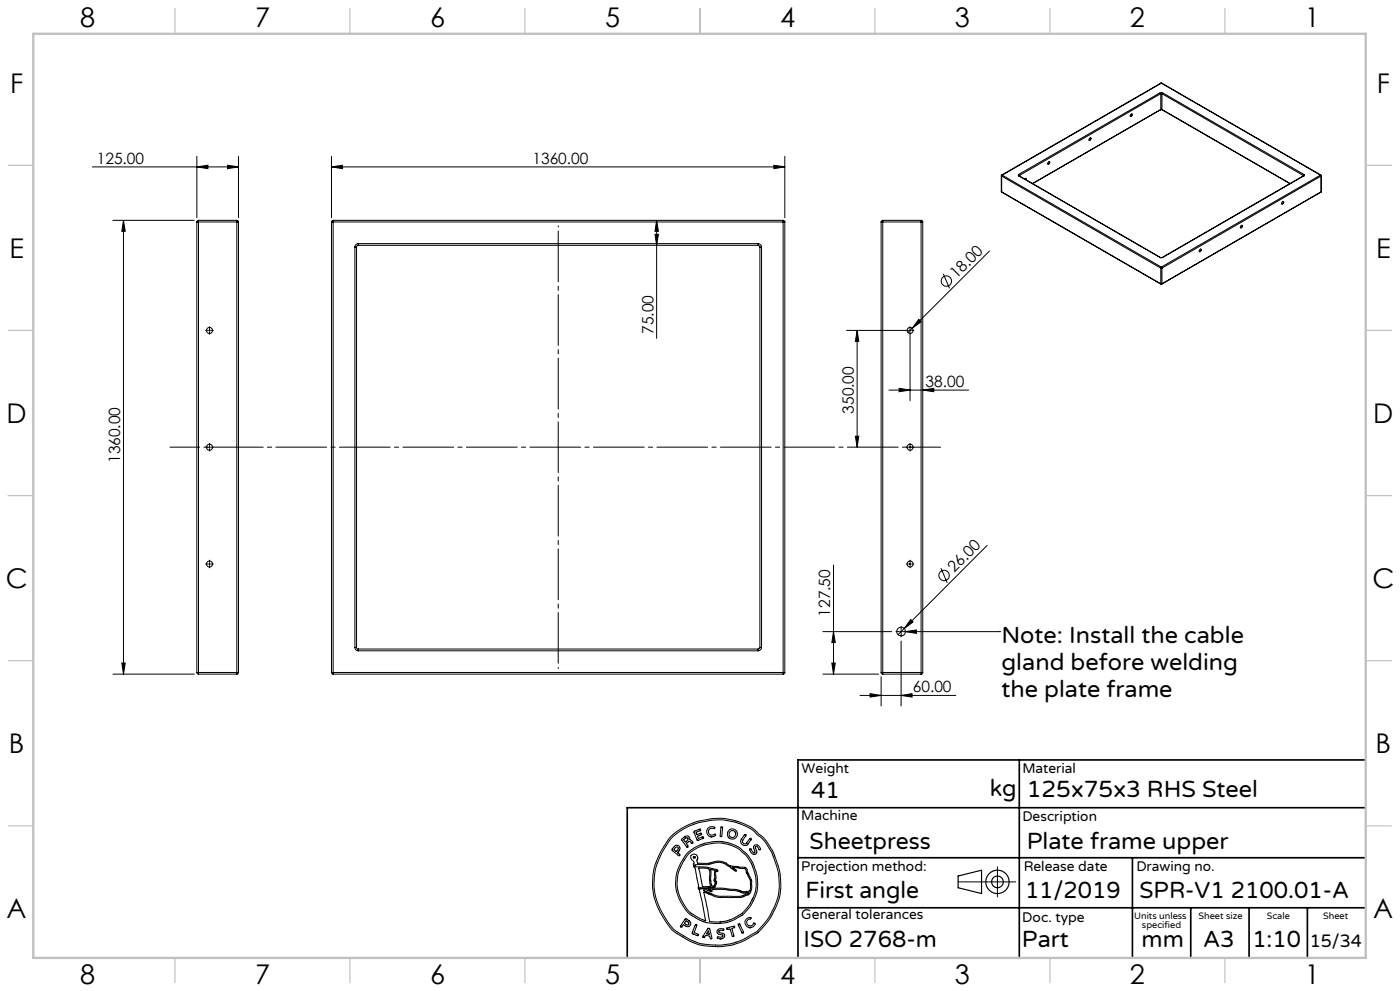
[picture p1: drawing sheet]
<svg xmlns="http://www.w3.org/2000/svg" width="420mm" height="297mm" viewBox="0 0 420 297" stroke-linecap="round" stroke-linejoin="round" font-family="sans-serif">
<g fill="none" stroke="#000" stroke-width=".3">
<path d="M339.2 34.4a.33 .33 0 0 1 .5-.1 .33 .33 0 0 1-.2 .5l-.4 .1zM339.5 34.1l-.1 .6-.3 .2M348.1 27.8h.7M348.1 27.8l.1 .3M348.1 27.8l-42.5 24.5M348.2 32.9h.4M348.2 32.9l-38.4 22.1M348.2 28.1h.4M348.2 32.8h.4M348.2 32.8v.1M348.2 28.1v4.7M348.2 28.1l-42.4 24.5"/>
<path d="M348.2 32.8l-38.5 22.2M348.3 24.9h.2M348.3 24.9h.1M348.3 24.9l-47.8 27.6M348.4 24.9l47.7 27.6M348.4 24.9l-47.7 27.6M348.5 24.9h-.1M348.5 24.9l47.7 27.6M348.6 32.8v.1M348.6 28.1v4.7M348.6 28.1l42.4 24.5M348.6 32.8l38.4 22.2"/>
<path d="M348.6 32.9l38.4 22.1M348.8 27.8l-.2 .3M348.8 27.8l42.4 24.5M27.7 50h43.8M59.1 50l3.3-.5v1zM59.1 46.8v18.5M68.3 49.5l3.2 .5-3.2 .5zM71.5 46.8v18.5M99.4 50l3.4-.5v1zM99.4 46.8v18.5M99.4 50h136M232.2 49.5l3.2 .5-3.2 .5z"/>
<path d="M235.4 46.8v18.5M300.4 57.4l.1 .2M300.4 52.7l.1 .1M300.4 57.4l.1 .1M300.4 52.7v4.7M300.5 57.5v.1M300.5 52.8l47.7 27.6M300.5 57.5l47.7 27.6M300.5 52.8v4.7M300.5 52.5l-.1 .2M300.5 52.5h.2M300.5 57.6l47.8 27.6"/>
<path d="M300.7 52.5l-.2 .3M300.7 52.5l47.7 27.5M305.6 52.3v.4M305.6 52.3l.2 .3M305.6 52.7l42.5 24.5M305.7 52.7h.1M305.7 52.7h-.1M305.7 52.7l42.5 24.5M305.8 52.6l-.1 .1M305.8 52.6v.1M307.3 53.6l.5-.1 .1 .4M307.5 53.5h-.1"/>
<path d="M307.7 53.5l.1 .4M314.5 48.6a.33 .33 0 0 1 .5 0 .33 .33 0 0 1-.3 .5l-.3 .1zM314.8 48.4l-.1 .5-.3 .3M326.8 41.4l.2-.1a.32 .32 0 0 1 .2 .5 .32 .32 0 0 1-.5 0zM327.2 41.3v.4l-.5 .3M391 52.6l.1 .1M391 52.6v.1M391.1 52.7h.1M391.1 52.7l-42.5 24.5M391.2 52.3v.4M391.2 52.3l-.2 .3M391.2 52.7l-42.4 24.5"/>
<path d="M396.1 52.5l.2 .3M396.1 52.5l-47.7 27.5M396.2 52.5l.2 .2M396.2 52.5h-.1M396.2 57.6l-47.7 27.6M396.3 57.5l-.1 .1M396.3 52.8l-47.7 27.6M396.3 52.8v4.7M396.3 57.5l-47.7 27.6M396.4 57.4l-.2 .2M396.4 52.7l-.1 .1M396.4 57.4l-.1 .1"/>
<path d="M396.4 52.7v4.7M33.9 66h24.4M37 66l.6 3.3h-1.1zM37 66v136M59.1 66.5h.4M59.1 66.5v135M59.5 66v.5M59.5 66l-.4 .5M59.5 66h11.5M59.5 66.5h11.5M59.5 66.5v135M71 66.5h.5"/>
<path d="M71 66v.5M71 66l.5 .5M71 66.5v135M71.5 66.5v135M99.4 66.5h.5M99.4 66.5v135M99.9 66l-.5 .5M99.9 66v.5M99.9 66h135M99.9 66.5v135M99.9 66.5h135M106.5 74h.5"/>
<path d="M106.5 74v120M107 74v120M107.5 73a1.02 1.02 0 0 0-1 1M107.5 73v.5M107.5 73.5l-.5 .5M107.5 73h119.9M107.5 73.5h119.9M196.5 70.2h1l-.5 3.3zM197 66l.5 3.3h-1zM197 66v35.4M227.4 73a1.09 1.09 0 0 1 1.1 1M227.4 73v.5"/>
<path d="M227.4 73.5l.6 .5M228 74h.5M228 74v120M228.5 74v120M234.9 66v.5M234.9 66l.5 .5M234.9 66.5h.5M234.9 66.5v135M235.4 66.5v135M264.3 66.5h.5M264.3 66.5v135M264.8 66l-.5 .5"/>
<path d="M264.8 66v.5M264.8 66h11.5M264.8 66.5h11.5M264.8 66.5v135M276.3 66v.5M276.3 66.5h.5M276.3 66l.5 .5M276.3 66.5v135M276.8 66.5v135M296.8 75.2l-24.4 24.5M348.1 77.2h.7M348.1 77.2h.1"/>
<path d="M348.2 77.2h.4M348.6 77.2h.2M359.9 74.8l.1-.1a.38 .38 0 0 1 .4 .5 .38 .38 0 0 1-.5 .3l-.2-.3zM360.2 74.6v.6l-.4 .2M372.3 67.7a.32 .32 0 0 1 .5 0 .32 .32 0 0 1-.3 .5h-.4zM372.6 67.5l-.1 .5-.4 .3M384.7 60.5l.1-.1a.39 .39 0 0 1 .3 .5 .39 .39 0 0 1-.5 .3zM385 60.4v.4l-.5 .3M61.7 99h.6M62.6 99h.5M62.9 97.9v.6M62.9 98.8v.5"/>
<path d="M62.9 99.6v.6M63.4 99h.6M254 99h17.7M257.1 99l.5 3.3h-1zM257.1 99v35M271.9 99h.6M272.8 99h.5M273 97.9v.6M273 98.8v.5M273 99.6v.6M273.5 99h.7M275.6 95.7l.8 .7-2.8 2z"/>
<path d="M283 82.1l1.9 4.3M348.2 80.4h.4M348.2 85.1h.4M348.2 85.1l.1 .1M348.2 80.4v4.7M348.3 85.2h.2M348.4 80l-.2 .4M348.4 80l.2 .4M348.6 85.1l-.1 .1M348.6 80.4v4.7M266.7 116.9h23.9M269.7 116.4l3.3 .5-3.3 .5z"/>
<path d="M273 100.3v19.8M276.8 116.9l3.3-.5v1zM61.7 134h.6M62.6 134h.5M62.9 132.9v.6M62.9 133.8v.5M62.9 134.5v.7M63.4 134h.6M256.6 130.7h1l-.5 3.3zM271.9 134h.6M272.8 134h.5M273 132.9v.6"/>
<path d="M273 133.8v.5M273 134.5v.7M273.5 134h.7M61.7 169h.6M62.6 169h.5M62.9 167.9v.6M62.9 168.8v.5M62.9 169.5v.7M63.4 169h.6M250 169.3v32.7M271.9 169h.6M272.8 169h.5"/>
<path d="M273 167.9v.6M273 168.8v.5M273 169.5v.7M273.5 169h.7M282.3 170.3l1.9 4.4M296.1 163.5l-24.8 24.9M36.5 198.7h1.1l-.6 3.3zM106.5 194a1.02 1.02 0 0 0 1 1M106.5 194h.5M107 194l.5 .5M107.5 194.5v.5M107.5 195h119.9"/>
<path d="M107.5 194.5h119.9M227.4 194.5v.5M228 194h.5M228 194l-.6 .5M228.5 194a1.09 1.09 0 0 1-1.1 1M246.9 189.3h20.6M249.6 198.7h1l-.6 3.3zM250 189.3l.6 3.3h-1zM268.8 189.3h1M270.1 189.3h.5M270.3 192.1v19.5M270.3 187.7v1.1"/>
<path d="M270.3 189v.5M270.3 189.8v1M270.8 189.3h29.1M271.3 188.4l-1.9 1.8M271.6 189.3l3.3-.5v1zM273.2 185.7l.7 .7-2.6 2zM299.9 189.3h.1M33.9 202h24.4M59.1 201.5l.4 .5M59.1 201.5h.4M59.5 201.5v.5M59.5 202h11.5"/>
<path d="M59.5 201.5h11.5M71 201.5h.5M71 201.5v.5M71.5 201.5l-.5 .5M99.4 201.5h.5M99.4 201.5l.5 .5M99.9 201.5v.5M99.9 202h135M99.9 201.5h135M234.9 201.5v.5M234.9 201.5h.5M235.4 201.5l-.5 .5"/>
<path d="M246.9 202h16.7M258 208.4h28.7M261 207.9l3.3 .5-3.3 .5zM264.3 202.8v8.8M264.3 201.5h.5M264.3 201.5l.5 .5M264.8 201.5v.5M264.8 202h11.5M264.8 201.5h11.5M270.3 208.4l3.3-.5v1zM276.3 201.5v.5M276.3 201.5h.5"/>
<path d="M276.8 201.5l-.5 .5M201.2 250.8l3.2-2.5 3.4-1.6 1.8-.6 3.4-.7 3.2-.2 4.1 .6 3.3 1.2 2.4 1.4 3.1 2.6 2.7 4.1 1.5 4 .7 2.8 .2 4.3-.5 3.2-2.2 5.1-1.7 2.3-2.5 2.8-3.9 2.2-2.4 1-2.1 .6-3.7 .3-4.1-.3-2.1-.5-3-1.4-4.5-2.9-2.2-3.1-2.1-3.9-1-2.8-.4-2.8 .1-3.9 .7-3.3 2-4.3zM201.8 250.8l3.3-2.4 3.5-1.5 4.6-1.1 3.7-.1 3.6 .7 3.8 1.5 1.4 .8 3.2 2.9 2.6 3.9 1.2 3.2 .9 3.2 .2 4.2-.5 3-.9 2.6-1.3 2.6-1.2 1.7-2.9 3.3-4.1 2.3-3.4 1.2-3 .4h-2.8l-3.5-.4-2.8-1-4.2-2.5-1.7-1.4-2.3-3.4-1.7-3.3-1-3.1-.3-3.2 .3-3.7 .6-2.4 1.8-3.8zM202.4 253.6l.8-.3 .7 .6v.7l-.6 .9 .7 .6-.1 .3h-.3l-2-1.6zM202.7 254l.5-.2 .3 .4-.6 1-.7-.5zM204.5 251.4l1.2-.8h.7l.5 .5v.6l.5 .1 .5 .8-.3 .2-.7-.6-.4 .1-.6 .4 .5 .8-.3 .4-1.6-2.1zM205.1 251.6l.9-.6 .4 .3v.4l-.8 .6zM206.1 253.9h.1M206.4 256.1l1.9-1.5 3.3-1.5 3.6-.5 3.1 .4 3.1 1.3 2 1.6 1.9 2.7 .8 1.9 .7 2.7-.1 3.7-.8 2.2-1.7 2.9-1.6 1.8-3.1 1.7-1.8 .6-1.8 .2-2.4-.1a.7 .7 0 0 1-.8-.9l-1.6-8 4.5 1.7 6.9-.1 2.1-.8 .5-.7 .4-1.3v-2.2l-1.3-2.5-.1-.9-.5-.5-4.5-.5-1.7-1-1.5-.4-1.3 .1-2.1 .6h-3.2l-.2-1.1 .2-.6-.2-.7-.7-.4-.9 .2-.3 .4 .1 .6 .9 1-.1 1.4 .5 .7 1 5.3-.2 .6 .4 .5 .3 1.1 1.6 8.2-1.4-.6-3.1-1.8-.8-.7-2-3.1-1.1-3-.2-2.4 .4-2.8 1.1-2.8zM208.2 249.2l1.9-.7v.5l-1.3 .4v.3l.3 .5 1.1-.5 .3 .2-.1 .3-1.2 .4 .3 .7 1.3-.5 .2 .1v.3l-1.8 .6zM209.3 251.9h.1M212.4 248.2l.9-.4 1.1 .1-.1 .5-.9-.2-.6 .3-.3 .9 .6 .8 .8 .1 .6-.3 .2 .4-1 .4-1.2-.3-.5-1.1z"/>
<path d="M213.3 250.8h.1M216.4 247.8h.2l.2 .4-.3 2.4-.3 .2-.2-.4zM223.3 250.2l.4-.1 .1 .3-1.1 1.6 .4 .8h.7l1.2-1.6 .4 .2-1 1.6-.6 .4-1.1-.3-.5-.9 .2-.7zM224.9 254.5l.3-.1 .6 .9 .6 .2-.3-1.8 .5-.5 .8 .2 .8 1-.3 .3-.7-1h-.5l-.1 .4 .4 1.4-.6 .6-1-.5zM226.1 256h.1M299.2 259.8v9M202.9 266.9l-.2-2.4 .3-3 1.1-2.6 1.6-2.6 1.5-1.5 2.2-1.3 2-.8 2.4-.4 2.3-.1 2.3 .4 3.4 1.4 2.2 1.9 1.2 1.7 .9 1.7 1.1 3.3 .1 2.8-.2 1.8-.6 1.8-1.5 2.7-2.4 2.6-2.7 1.5-2.3 .8-2.8 .2-3.1-.3-2-.8-2.4-1.5-1.1-.8-1.7-2.6-1-2-.6-1.9M205.6 275.4l.3-.1 1.1 .9 .2 1-.4 .4-.7 .1-1.1-.6-.5 .7h-.3v-.3zM205.8 275.9l.9 .6-.1 .6-.4 .1-.9-.5zM208.6 277.2l.3-.1 .2 .3-.9 2.1 1.2 .5 .1 .2-.2 .3-1.7-.8zM210.1 266.4h.1M210.2 266.4l6.5-.2 4.2 .4 2.2 .7h.4"/>
<path d="M211 266.7h1l1.5 .5 .1-.6 3-.1 4.4 .5 2 .7 1.7-.2-.5 .4-2.1 .7h-6l-1.9-.4-3.1-1.2zM212 260.3l-2.4-.2 1.1 5.6 2.5-.1-.4-1.9 .1-2.6-.2-.7-.7-.1M212.4 278.2l.5 .2 .7 2.6-.2 .3h-.3l-.2-.7-.2-.1-1-.2-.4 .6-.4-.1zM212.5 278.9l.3 1.1-.9-.1zM212.6 266.6h-.1M212.7 266.6h.5l.1 .2zM213.1 260.6l1.4 .2v2.3l-.3 .8 .4 .7-.4 .9-.3 .1h-.3l-.3-1v-3.1zM214.8 260.9l.1 .1M214.8 261v2.2l-.2 .6 .4 .5v.4l-.5 1-.6 .3-4.1 .1 .3 .3M214.9 261l.3 .2 .2-.3-.6-.3-2.7-.7-3.5-.2-.2-.5 3.8-.1 2.5-.6 1.2-.1 1.5 .5 3.3 2.2 .2-.3-1.2-.8 3.8 .3 1.7 3.9v1.8l-.3 1.1-1.4 .2M215.2 278.8l.8-.5 1.1 .2-.1 .4-.9-.1-.5 .3 .2 .4 1.5 .5 .1 .6-.4 .6-1 .2-.8-.3 .2-.4 1 .2 .5-.3-.1-.4-1.5-.5-.2-.4zM216 276.3h.1"/>
<path d="M218.1 278.2l2.1-.7 .2 .2-.1 .3-.8 .2 .7 2.2-.1 .3-.5-.2-.6-2.1-.8 .2zM221.5 277l.4-.1 1.1 2.4v.2h-.4zM222.7 279.6h.1M223.5 267.3h.1M223.9 275.4l1.3-.4v.3l-.6 .3-.5 .4v.9l.5 .6h.6l1.2-.9 .2 .3-.4 .6-1.1 .6-1.1-.5-.5-1zM224.9 278h.1M287.4 264.3h17.3M213.2 281.3h.1M216 281.4h.1"/>
<circle cx="62.9" cy="99" r=".9"/>
<circle cx="273" cy="99" r=".9"/>
<circle cx="283.9" cy="84.2" r="1.55"/>
<circle cx="62.9" cy="134" r=".9"/>
<circle cx="273" cy="134" r=".9"/>
<circle cx="62.9" cy="169" r=".9"/>
<circle cx="273" cy="169" r=".9"/>
<circle cx="283.2" cy="172.5" r="1.56"/>
<circle cx="270.3" cy="189.3" r="1.29"/>
<circle cx="208.3" cy="256.9" r=".26"/>
<circle cx="219.7" cy="250" r="1.51"/>
<circle cx="219.7" cy="250" r="1.01"/>
</g>
<g fill="none" stroke="#000" stroke-width=".35">
<path d="M287.4 262.5l7.1-1.7v7l-7.1-1.7z"/>
<circle cx="299.2" cy="264.3" r="3.5"/>
<circle cx="299.2" cy="264.3" r="1.75"/>
</g>
<path d="M282.2 134h-231.2" fill="none" stroke="#000" stroke-width=".3" stroke-dasharray="15.2 1.3 1.3 1.3" stroke-dashoffset="6.3"/>
<path d="M167.5 200.4v-132.7" fill="none" stroke="#000" stroke-width=".3" stroke-dasharray="15.2 1.3 1.3 1.3" stroke-dashoffset="-1.6"/>
<path d="M305.8 227.7v59.2M409.7 227.7h-170.3v59.2M239.4 257.1h170.3M339.7 257.1v29.9M409.7 242.1h-221.5v45M239.4 272.1h170.3M357.2 272.1v14.8M374.7 272.1v14.8M392.2 272.1v14.8" fill="none" stroke="#000" stroke-width=".5"/>
<g fill="none" stroke="#c0c0c0" stroke-width=".35">
<path d="M52.5 2.5v7.5M105 2.5v7.5M157.5 2.5v7.5M210 2.5v7.5M262.5 2.5v7.5M315 2.5v7.5M367.5 2.5v7.5M2.5 49.5h7.5M410 49.5h7.5M2.5 99h7.5M410 99h7.5M2.5 148.5h7.5"/>
<path d="M410 148.5h7.5M2.5 198h7.5M410 198h7.5M2.5 247.5h7.5M410 247.5h7.5M52.5 287v7.5M105 287v7.5M157.5 287v7.5M210 287v7.5M262.5 287v7.5M315 287v7.5M367.5 287v7.5"/>
</g>
<path d="M10 10.1h399.7v277h-399.7z" fill="none" stroke="#c0c0c0" stroke-width=".7"/>
<g fill="#000">
<path d="M275.6 95.7l.8 .7-2.8 2zM273.2 185.7l.7 .7-2.6 2zM271.6 189.3l3.3-.5v1z"/>
<path d="M59.1 50l3.3-.5v1zM68.3 49.5l3.2 .5-3.2 .5z"/>
<path d="M99.4 50l3.4-.5v1zM232.2 49.5l3.2 .5-3.2 .5z"/>
<path d="M197 66l.5 3.3h-1zM196.5 70.2h1l-.5 3.3zM37 66l.6 3.3h-1.1zM36.5 198.7h1.1l-.6 3.3zM257.1 99l.5 3.3h-1zM256.6 130.7h1l-.5 3.3zM250 189.3l.6 3.3h-1zM249.6 198.7h1l-.6 3.3z"/>
<path d="M269.7 116.4l3.3 .5-3.3 .5zM276.8 116.9l3.3-.5v1z"/>
<path d="M270.3 208.4l3.3-.5v1zM261 207.9l3.3 .5-3.3 .5z"/>
</g>
<g font-size="8.1">
<text x="24" y="8">8</text>
<text x="76.5" y="8">7</text>
<text x="129" y="8">6</text>
<text x="181.5" y="8">5</text>
<text x="234" y="8">4</text>
<text x="286.5" y="8">3</text>
<text x="339" y="8">2</text>
<text x="391.5" y="8">1</text>
<text x="3" y="27.7">F</text>
<text x="413" y="27.7">F</text>
<text x="2.8" y="77.2">E</text>
<text x="412.8" y="77.2">E</text>
<text x="2" y="126.7">D</text>
<text x="412" y="126.7">D</text>
<text x="1.7" y="176.2">C</text>
<text x="411.7" y="176.2">C</text>
<text x="2.7" y="225.7">B</text>
<text x="412.7" y="225.7">B</text>
<text x="2" y="275.2">A</text>
<text x="412" y="275.2">A</text>
<text x="24" y="295">8</text>
<text x="76.5" y="295">7</text>
<text x="129" y="295">6</text>
<text x="181.5" y="295">5</text>
<text x="234" y="295">4</text>
<text x="286.5" y="295">3</text>
<text x="339" y="295">2</text>
<text x="391.5" y="295">1</text>
</g>
<g font-size="7.1">
<text x="300.4" y="192.6">Note: Install the cable</text>
<text x="300.4" y="200.7">gland before welding</text>
<text x="300.4" y="208.7">the plate frame</text>
<text x="243.3" y="239.1">41</text>
<text x="297" y="238.5">kg</text>
<text x="308" y="239">125x75x3 RHS Steel</text>
<text x="242.9" y="254.4">Sheetpress</text>
<text x="308" y="254.4">Plate frame upper</text>
<text x="241.6" y="269.2">First angle</text>
<text x="307.5" y="269.2">11/2019</text>
<text x="341.9" y="269.2">SPR-V1 2100.01-A</text>
<text x="241.1" y="283.7">ISO 2768-m</text>
<text x="306.6" y="283.9">Part</text>
<text x="342.5" y="283.9">mm</text>
<text x="360.9" y="283.9">A3</text>
<text x="375.7" y="283.9">1:10</text>
</g>
<text font-size="5.4" x="392.9" y="283.8">15/34</text>
<g font-size="4.7">
<text x="29" y="49">125.00</text>
<text x="159.7" y="49">1360.00</text>
<text x="287" y="83.6" transform="rotate(-45 287 83.6)">18.00</text>
<text x="196" y="100.1" transform="rotate(-90 196 100.1)">75.00</text>
<text x="277.7" y="115.9">38.00</text>
<text x="256.1" y="124" transform="rotate(-90 256.1 124)">350.00</text>
<text x="36.1" y="138.8" transform="rotate(-90 36.1 138.8)">1360.00</text>
<text x="286.3" y="171.8" transform="rotate(-45 286.3 171.8)">26.00</text>
<text x="249.1" y="184.8" transform="rotate(-90 249.1 184.8)">127.50</text>
<text x="273.8" y="207.4">60.00</text>
</g>
<g font-size="4.2">
<text x="240.5" y="231.7">Weight</text>
<text x="306.7" y="231.7">Material</text>
<text x="240.4" y="245.9">Machine</text>
<text x="306.7" y="246.1">Description</text>
<text x="240.4" y="261.1">Projection method:</text>
<text x="307.1" y="261">Release date</text>
<text x="340.9" y="261">Drawing no.</text>
<text x="240.4" y="275.6">General tolerances</text>
<text x="306.7" y="276.3">Doc. type</text>
</g>
<g font-size="2.8">
<text x="340.3" y="275.3">Units unless</text>
<text x="359.6" y="275.3">Sheet size</text>
<text x="380" y="275.3">Scale</text>
<text x="396.9" y="275.3">Sheet</text>
<text x="342.6" y="278.2">specified</text>
</g>
</svg>
